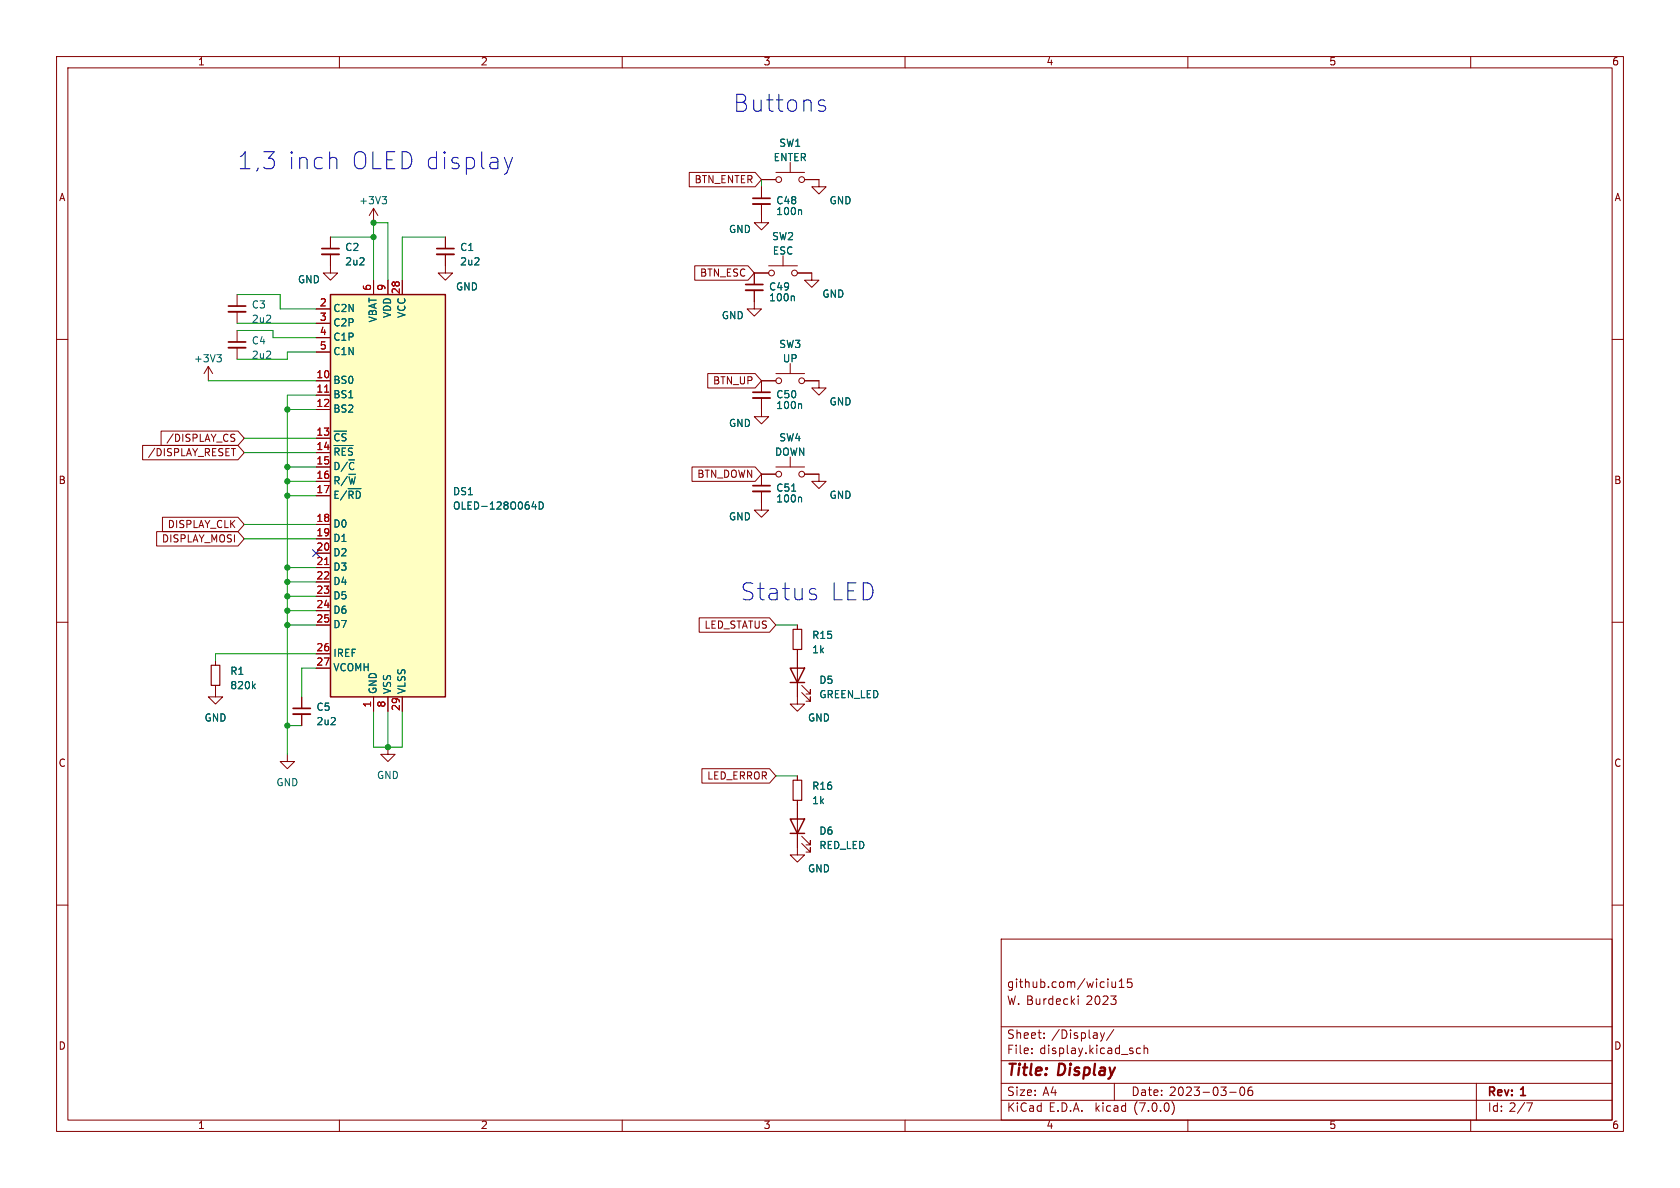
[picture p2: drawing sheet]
<svg xmlns="http://www.w3.org/2000/svg" width="297mm" height="210mm" viewBox="0 0 297 210" stroke-linecap="round" stroke-linejoin="round" font-family="sans-serif">
<g fill="none" stroke="#840000" stroke-width=".18">
<path d="M10 10h277v190h-277zM12 12h273v186h-273zM60 10v2M110 10v2M160 10v2M210 10v2M260 10v2M66 36.8l-.7 1.3M66 36.8v2.6M66 36.8l.8 1.3M121.9 30.5h11.6l1.1 1.3-1.1 1.2h-11.6zM134.6 36.1v3.3h1.3l-1.3 1.2-1.3-1.2h1.3"/>
<path d="M134.6 33v2.1M134.6 31.8h2.6M137.2 30.5h5M139.7 28.7v1.8M142.2 31.8h2.6v1.2h1.2l-1.2 1.3-1.3-1.3h1.3M10 60h2M41.9 52.1v2M41.9 55.1v2.1M41.9 58.4v2.1M55.9 54.6h2.5M55.9 57.2h2.5M55.9 59.7h2.5"/>
<path d="M58.4 45v3.3h1.3l-1.3 1.2-1.3-1.2h1.3M58.4 41.9v2M66 49.5v2.6M68.6 49.5v2.6M71.1 49.5v2.6M78.7 45v3.3h1.3l-1.3 1.2-1.2-1.2h1.2M78.7 41.9v2M122.8 47h9.4l1.1 1.3-1.1 1.2h-9.4zM133.3 51.3v3.3h1.3l-1.3 1.3-1.2-1.3h1.2M133.3 48.3v2M133.3 48.3h2.6M135.9 47h5.1"/>
<path d="M138.4 45.2v1.8M141 48.3h2.5v1.2h1.3l-1.3 1.3-1.3-1.3h1.3M285 60h2M25.2 78.7h16.9l1.1 1.3-1.1 1.3h-16.9zM28.5 76.2h13.6l1.1 1.3-1.1 1.2h-13.6zM36.8 64.8l-.7 1.2M36.8 64.8v2.5M36.8 64.8l.8 1.2M40.9 79.3h.7M41 77.4l.4 .1 .1 .3-.2 .2h-.3M41 76.8h.5M41.9 61.5v2"/>
<path d="M55.9 67.3h2.5M55.9 69.9h2.5M55.9 72.4h2.5M55.9 77.5h2.5M55.9 62.2h2.5M125.1 66h8.4l1.1 1.3-1.1 1.3h-8.4zM134.6 70.4v3.3h1.3l-1.3 1.2-1.3-1.2h1.3M134.6 67.3h2.6M134.6 67.3v2M137.2 66h5M139.7 64.3v1.7M142.2 67.3h2.6v1.3h1.2l-1.2 1.3-1.3-1.3h1.3"/>
<path d="M27.7 94h14.4l1.1 1.3-1.1 1.2h-14.4zM28.7 91.4h13.4l1.1 1.3-1.1 1.3h-13.4zM55.9 82.6h2.5M55.9 80h2.5M55.9 85.1h2.5M55.9 87.6h2.5M55.9 92.7h2.5M55.9 95.3h2.5M55.9 97.8h2.5M122.3 82.5h11.2l1.1 1.3-1.1 1.3h-11.2zM134.6 86.9v3.3h1.3l-1.3 1.2-1.3-1.2h1.3M134.6 83.8h2.6"/>
<path d="M134.6 83.8v2.1M137.2 82.6h5M139.7 80.8v1.8M142.2 83.8h2.6v1.3h1.2l-1.2 1.3-1.3-1.3h1.3M10 110h2M38.1 116.8v.8M55.9 100.3h2.5M55.9 102.9h2.5M55.9 105.4h2.5M55.9 108h2.5M55.9 110.5h2.5M55.9 115.6h2.5"/>
<path d="M55.9 118.1h2.5M123.6 109.2h12.4l1.2 1.3-1.2 1.3h-12.4zM141 114.8v9.7h1.2l-1.2 1.2-1.3-1.2h1.3M141 110.5v.8M285 110h2M38.1 121.2v2h1.3l-1.3 1.3-1.3-1.3h1.3M50.8 133.4v1.2h1.3l-1.3 1.3-1.3-1.3h1.3M53.3 123.2v2M53.3 126.2v2.1M66 123.2v2.5M68.6 132.1v1.3h1.2l-1.2 1.2-1.3-1.2h1.3M68.6 123.2v2.5"/>
<path d="M71.1 123.2v2.5M124.1 135.9h11.9l1.2 1.3-1.2 1.2h-11.9zM141 137.2v.7M141.7 122.4l1.6 1.6v-.8v.8h-.8M141.7 121.2l1.6 1.5v-.8v.8h-.8M10 160h2M141 141.5v9.6h1.2l-1.2 1.3-1.3-1.3h1.3M141.7 149.1l1.6 1.5v-.7v.7h-.8M141.7 147.8l1.6 1.6v-.8v.8h-.8M285 160h2M177 166h108v32h-108zM190.5 176.1l.1 .1"/>
<path d="M190.6 176.1v.1M190.6 176.6v1M190.7 176.1l-.1 .1M196.6 173.6v.9l.4 .1 .2-.2M197.2 173.6v1M197.9 174.6h.8M197.9 173.5l.4-.4v1.5M200.1 173.1h-.7l-.1 .7 .2-.2 .5 .1 .1 .2v.5l-.2 .2-.6-.2M60 198v2M110 198v2M160 198v2M177 194.5h108"/>
<path d="M177 191.5h108M177 187.5h108M177 181.5h108M182.4 186.1v.2M182.4 185.3v.2M184.6 183.4v.2M184.6 182.6v.2M194.5 182.6l.4 1M194.9 183.6l-.2 .4M195.3 182.6l-.4 1M196.9 182l-1.3 1.9M197 191.5v3"/>
<path d="M201.6 185.3h-.4l-.3 .2v.5l.1 .2h.6M202.3 185.4l.2-.1h.3l.1 1M202.3 184.8v1.5M207.2 194.8a1.74 1.74 0 0 1 0 2.2M210 198v2M217.4 193.1h1.1M219.4 192.2h.1a.81 .81 0 0 1 .6 .6 .81 .81 0 0 1-.3 .8l-.1 .1a.81 .81 0 0 1-.6-.7 .81 .81 0 0 1 .3-.8zM221.3 192.2a.59 .59 0 0 0-.7 .6v.6l.2 .2 .4 .1 .2-.2 .1-.5-.2-.2-.4-.1-.3 .3M260 198v2M261 191.5v6.5M269.9 195h1l-.6 1.5"/>
<circle cx="137.7" cy="31.8" r=".51"/>
<circle cx="141.7" cy="31.8" r=".51"/>
<circle cx="136.4" cy="48.3" r=".51"/>
<circle cx="140.5" cy="48.3" r=".51"/>
<circle cx="137.7" cy="67.3" r=".51"/>
<circle cx="141.7" cy="67.3" r=".51"/>
<circle cx="137.7" cy="83.8" r=".51"/>
<circle cx="141.7" cy="83.8" r=".51"/>
</g>
<g fill="none" stroke="#006464" stroke-width=".18">
<path d="M67.6 34.8h.7l-.4 .4M68.1 35.2l.2 .3v.3l-.2 .2M141.5 37.1l.2 .2v.6M140.3 52.3l.1 .2v.7M38.3 62.7h.8l-.4 .5M38.9 63.2l.2 .2v.3l-.2 .3M59.1 76.2h2.2M59.1 78.8h3.3M59.2 79.2v1.3M60 76.8l-.3-.1h-.3l-.2 .5M60.5 79.2v1.3M61.2 76.7h-.5l-.3 .3"/>
<path d="M141.5 71.4l.2 .2v.6M59.2 81.7v1.3M59.2 84.3v1.3M59.2 86.8v1.3M61.3 86.8l-1.1 1.6M61.4 81.7l-1.1 1.6M61.4 84.2l-1.1 1.7M61.7 84.3l.3 1.3M61.7 86.8v1.3M62.8 84.3l-.3 1.3M63 86.8v1.3M94.1 89.6h.7"/>
<path d="M94.7 89.2v.8M95.3 88.7a.64 .64 0 0 1 .8 .7 .64 .64 0 0 1-.8 .6zM141.5 87.9l.2 .2v.6M44.8 121.3l.3 .5M45.1 120.9l-.5 .5"/>
</g>
<path d="M133.1 36.1h3M40.4 55.1h3M56.9 45h3M77.2 45h3.1M131.8 51.3h3.1M40.4 61.5h3M133.1 70.4h3M133.1 86.9h3M51.8 126.2h3.1" fill="none" stroke="#840000" stroke-width=".33"/>
<path d="M133.1 35.1h3M40.4 54.1h3M56.9 43.9h3M77.2 43.9h3.1M131.8 50.3h3.1M40.4 60.5h3M133.1 69.3h3M133.1 85.9h3M51.8 125.2h3.1" fill="none" stroke="#840000" stroke-width=".3"/>
<path d="M37.3 117.6h1.6v3.6h-1.6zM140.2 111.3h1.5v3.5h-1.5zM140.2 137.9h1.5v3.6h-1.5z" fill="none" stroke="#840000" stroke-width=".2"/>
<path d="M58.4 52.1h20.3v71.1h-20.3zM139.7 118.1h2.5l-1.2 2.6zM139.7 120.7h2.5M139.7 144.8h2.5l-1.2 2.5zM139.7 147.3h2.5" fill="none" stroke="#840000" stroke-width=".25"/>
<path d="M58.4 52.1h20.3v71.1h-20.3z" fill="#ffffc2" stroke="#ffffc2" stroke-width=".18"/>
<path d="M57.4 69.3h.7M57.4 99.8h.7" fill="none" stroke="#a90000" stroke-width=".18"/>
<path d="M144.8 18.5l1 .3 .2 .3-.2 .4-.3 .2h-.5M144.8 17.8l.3-.1 .7 .1M59.4 28l.2 .3v1.5M89.2 27.8l.7 2M89.9 29.8l-.3 .7-.4 .3M90.6 27.8l-.7 2M144 105l.2 .2 .2 .3-.2 .4-.2 .1M144 104l.2 .2" fill="none" stroke="#0000c2" stroke-width=".18"/>
<g fill="none" stroke="#009600" stroke-width=".18">
<path d="M134.6 31.8v1.2M41.9 58.4h6.4v1.3h7.6M41.9 52.1h7.6v2.5h6.4M41.9 57.2h14M58.4 41.9h7.6M66 49.5v-10.1h2.6v10.1M78.7 41.9h-7.6v7.6M36.8 67.3h19.1M43.2 77.5h12.7M50.8 72.4h5.1M55.9 62.2h-5.1v1.3h-8.9M55.9 69.9h-5.1v63.5"/>
<path d="M43.2 92.7h12.7M43.2 95.3h12.7M43.2 80h12.7M50.8 82.6h5.1M50.8 85.1h5.1M50.8 87.6h5.1M50.8 110.5h5.1M50.8 100.3h5.1M50.8 108h5.1M50.8 105.4h5.1M50.8 102.9h5.1M55.9 118.1h-2.6v5.1"/>
<path d="M55.9 115.6h-17.8v1.2M137.2 110.5h3.8M50.8 128.3h2.5M66 125.7v6.4h5.1v-6.4M68.6 125.7v6.4M137.2 137.2h3.8"/>
</g>
<path d="M55.3 97.2l1.2 1.2M56.5 97.2l-1.2 1.2" fill="none" stroke="#000084" stroke-width=".18"/>
<g fill="#009600" stroke="#009600" stroke-width=".18">
<circle cx="50.8" cy="72.4" r=".46"/>
<circle cx="50.8" cy="85.1" r=".46"/>
<circle cx="50.8" cy="82.6" r=".46"/>
<circle cx="50.8" cy="87.6" r=".46"/>
<circle cx="68.6" cy="132.1" r=".46"/>
<circle cx="50.8" cy="108" r=".46"/>
<circle cx="50.8" cy="110.5" r=".46"/>
<circle cx="50.8" cy="105.4" r=".46"/>
<circle cx="50.8" cy="102.9" r=".46"/>
<circle cx="50.8" cy="128.3" r=".46"/>
<circle cx="50.8" cy="100.3" r=".46"/>
<circle cx="66" cy="41.9" r=".46"/>
<circle cx="66" cy="39.4" r=".46"/>
</g>
<g font-size="4.2" fill="#0000c2">
<text x="129.5" y="20.3">Buttons</text>
<text x="41.9" y="30.5">1,3 inch</text>
<text x="61.6" y="30.5">OLED display</text>
<text x="130.8" y="106.7">Status</text>
<text x="146.5" y="106.7">LED</text>
</g>
<g font-size="2.8" fill="#840000">
<text x="178" y="190.8">Title:</text>
<text x="187.1" y="190.8">Display</text>
</g>
<g font-size="2.1" fill="#840000">
<text x="178" y="177.9">W. Burdecki</text>
<text x="178" y="174.9">github.com/wiciu15</text>
<text x="192" y="177.9">2023</text>
<text x="178" y="183.9">Sheet:</text>
<text x="185.9" y="183.9">/Display/</text>
<text x="178" y="186.6">File:</text>
<text x="183.8" y="186.6">display.kicad_sch</text>
<text x="178" y="196.8">KiCad</text>
<text x="178" y="194">Size:</text>
<text x="184.3" y="194">A4</text>
<text x="185.4" y="196.8">E.D.A.</text>
<text x="193.7" y="196.8">kicad</text>
<text x="200" y="194">Date:</text>
<text x="200.6" y="196.8">(7.0.0)</text>
<text x="206.7" y="194">2023-03-06</text>
<text x="263" y="194.2">Rev:</text>
<text x="263" y="196.8">Id: 2/7</text>
<text x="269" y="194.2">1</text>
</g>
<g font-size="1.8" fill="#840000">
<text x="35" y="11.8">1</text>
<text x="85" y="11.8">2</text>
<text x="135" y="11.8">3</text>
<text x="185" y="11.8">4</text>
<text x="235" y="11.8">5</text>
<text x="285" y="11.8">6</text>
<text x="10.4" y="35.8">A</text>
<text x="122.7" y="32.7">BTN_ENTER</text>
<text x="285.4" y="35.8">A</text>
<text x="123.6" y="49.2">BTN_ESC</text>
<text x="125.9" y="68.2">BTN_UP</text>
<text x="26" y="80.9">/DISPLAY_RESET</text>
<text x="29.3" y="78.4">/DISPLAY_CS</text>
<text x="10.3" y="85.8">B</text>
<text x="123.1" y="84.7">BTN_DOWN</text>
<text x="285.3" y="85.8">B</text>
<text x="29.5" y="93.6">DISPLAY_CLK</text>
<text x="28.5" y="96.2">DISPLAY_MOSI</text>
<text x="124.4" y="111.4">LED_STATUS</text>
<text x="10.3" y="135.8">C</text>
<text x="285.3" y="135.8">C</text>
<text x="124.9" y="138.1">LED_ERROR</text>
<text x="10.3" y="185.8">D</text>
<text x="285.3" y="185.8">D</text>
<text x="35" y="199.8">1</text>
<text x="85" y="199.8">2</text>
<text x="135" y="199.8">3</text>
<text x="185" y="199.8">4</text>
<text x="235" y="199.8">5</text>
<text x="285" y="199.8">6</text>
</g>
<g font-size="1.8" fill="#006464">
<text x="136.7" y="28.8">ENTER</text>
<text x="137.7" y="26.2">SW1</text>
<text x="63.4" y="36.4">+3V3</text>
<text x="128.8" y="41.5">GND</text>
<text x="137.2" y="36.4">C48</text>
<text x="137.2" y="38.3">100n</text>
<text x="146.6" y="36.4">GND</text>
<text x="61" y="44.6">C2</text>
<text x="61" y="47.2">2u2</text>
<text x="81.3" y="44.6">C1</text>
<text x="81.3" y="47.2">2u2</text>
<text x="136.4" y="42.7">SW2</text>
<text x="136.6" y="45.3">ESC</text>
<text x="52.6" y="50.4">GND</text>
<text x="80.6" y="51.6">GND</text>
<text x="135.9" y="51.6">C49</text>
<text x="135.9" y="53.5">100n</text>
<text x="145.3" y="52.9">GND</text>
<text x="44.5" y="54.8">C3</text>
<text x="44.5" y="57.3">2u2</text>
<text x="58.9" y="55.4">C2N</text>
<text x="58.9" y="58">C2P</text>
<text x="66.9" y="57.1" transform="rotate(-90 66.9 57.1)">VBAT</text>
<text x="69.4" y="56.3" transform="rotate(-90 69.4 56.3)">VDD</text>
<text x="71.9" y="56.3" transform="rotate(-90 71.9 56.3)">VCC</text>
<text x="127.5" y="56.7">GND</text>
<text x="34.2" y="64.3">+3V3</text>
<text x="44.5" y="61.2">C4</text>
<text x="44.5" y="63.7">2u2</text>
<text x="58.9" y="60.5">C1P</text>
<text x="58.9" y="63.1">C1N</text>
<text x="137.7" y="61.8">SW3</text>
<text x="138.3" y="64.3">UP</text>
<text x="58.9" y="68.1">BS0</text>
<text x="58.9" y="70.7">BS1</text>
<text x="137.2" y="70.7">C50</text>
<text x="146.6" y="71.9">GND</text>
<text x="58.9" y="73.2">BS2</text>
<text x="128.8" y="75.8">GND</text>
<text x="137.2" y="72.6">100n</text>
<text x="58.9" y="78.9">~{CS}</text>
<text x="58.9" y="81.4">~{RES}</text>
<text x="58.9" y="84">D/~{C}</text>
<text x="136.9" y="80.8">DOWN</text>
<text x="137.7" y="78.3">SW4</text>
<text x="58.9" y="86.5">R/~{W}</text>
<text x="58.9" y="89.1">E/~{RD}</text>
<text x="80" y="87.8">DS1</text>
<text x="137.2" y="87.2">C51</text>
<text x="137.2" y="89.1">100n</text>
<text x="146.6" y="88.5">GND</text>
<text x="58.9" y="93.5">D0</text>
<text x="80" y="90.4">OLED-128O064D</text>
<text x="128.8" y="92.3">GND</text>
<text x="58.9" y="96.1">D1</text>
<text x="58.9" y="98.6">D2</text>
<text x="58.9" y="101.2">D3</text>
<text x="58.9" y="103.7">D4</text>
<text x="58.9" y="106.2">D5</text>
<text x="58.9" y="108.8">D6</text>
<text x="58.9" y="111.3">D7</text>
<text x="143.5" y="113.2">R15</text>
<text x="40.6" y="119.6">R1</text>
<text x="58.9" y="116.4">IREF</text>
<text x="58.9" y="118.9">VCOMH</text>
<text x="143.5" y="115.8">1k</text>
<text x="40.6" y="122.1">820k</text>
<text x="55.9" y="125.9">C5</text>
<text x="66.9" y="122.7" transform="rotate(-90 66.9 122.7)">GND</text>
<text x="69.4" y="122.7" transform="rotate(-90 69.4 122.7)">VSS</text>
<text x="71.9" y="122.7" transform="rotate(-90 71.9 122.7)">VLSS</text>
<text x="144.8" y="121.2">D5</text>
<text x="144.8" y="123.7">GREEN_LED</text>
<text x="36.1" y="127.8">GND</text>
<text x="55.9" y="128.5">2u2</text>
<text x="142.8" y="127.8">GND</text>
<text x="66.6" y="138">GND</text>
<text x="48.8" y="139.3">GND</text>
<text x="143.5" y="139.9">R16</text>
<text x="143.5" y="142.4">1k</text>
<text x="144.8" y="147.8">D6</text>
<text x="142.8" y="154.5">GND</text>
<text x="144.8" y="150.4">RED_LED</text>
</g>
<g font-size="1.8" fill="#a90000">
<text x="65.8" y="51.5" transform="rotate(-90 65.8 51.5)">6</text>
<text x="68.3" y="51.5" transform="rotate(-90 68.3 51.5)">9</text>
<text x="70.9" y="52.1" transform="rotate(-90 70.9 52.1)">28</text>
<text x="56.5" y="54.4">2</text>
<text x="56.5" y="56.9">3</text>
<text x="56.5" y="59.4">4</text>
<text x="56.5" y="62">5</text>
<text x="55.9" y="67.1">10</text>
<text x="55.9" y="69.6">11</text>
<text x="55.9" y="72.1">12</text>
<text x="55.9" y="77.2">13</text>
<text x="55.9" y="79.8">14</text>
<text x="55.9" y="82.3">15</text>
<text x="55.9" y="84.8">16</text>
<text x="55.9" y="87.4">17</text>
<text x="55.9" y="92.5">18</text>
<text x="55.9" y="95">19</text>
<text x="55.9" y="97.5">20</text>
<text x="55.9" y="100.1">21</text>
<text x="55.9" y="102.6">22</text>
<text x="55.9" y="105.2">23</text>
<text x="55.9" y="107.7">24</text>
<text x="55.9" y="110.2">25</text>
<text x="55.9" y="115.3">26</text>
<text x="55.9" y="117.9">27</text>
<text x="65.8" y="125.1" transform="rotate(-90 65.8 125.1)">1</text>
<text x="68.3" y="125.1" transform="rotate(-90 68.3 125.1)">8</text>
<text x="70.9" y="125.7" transform="rotate(-90 70.9 125.7)">29</text>
</g>
</svg>
